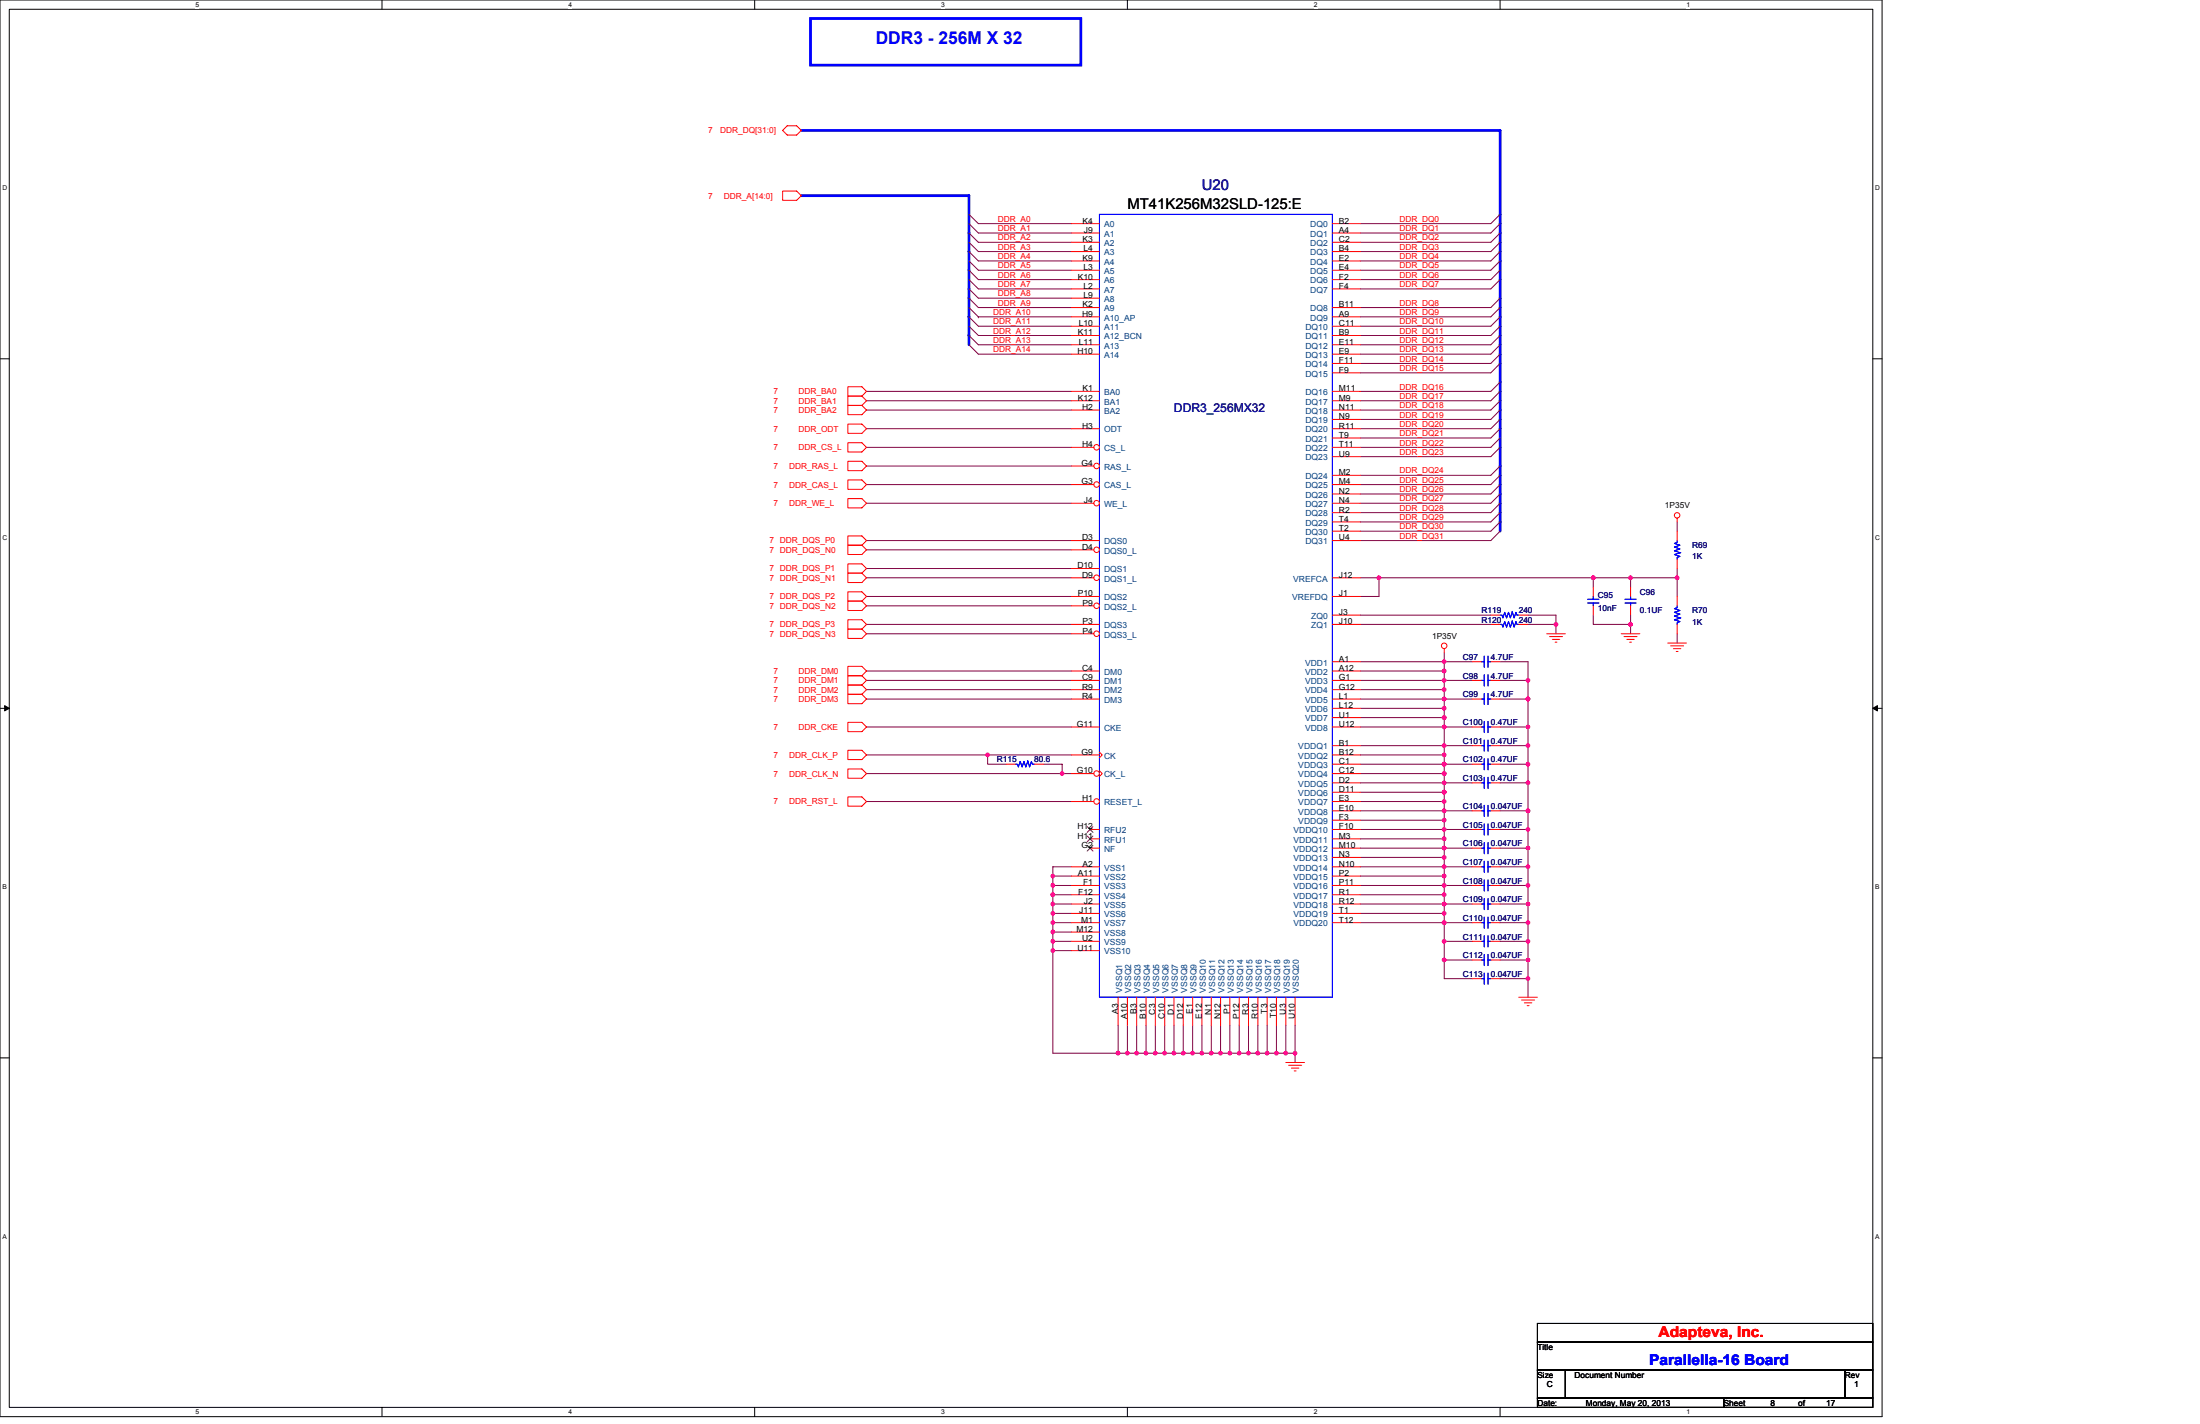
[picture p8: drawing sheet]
<svg xmlns="http://www.w3.org/2000/svg" width="432mm" height="279mm" viewBox="0 0 432 279" stroke-linecap="round" stroke-linejoin="round" font-family="sans-serif">
<path d="M0 0h369.4v278h-369.4zM1.8 1.8h365.8v274.3h-365.8z" fill="none" stroke="#000" stroke-width=".2"/>
<g fill="#fff">
<path d="M38.4 .2h.7v1.5h-.7z"/>
<path d="M38.4 276.3h.7v1.5h-.7z"/>
</g>
<path d="M75 0v1.8M75 276.1v1.9" fill="none" stroke="#000" stroke-width=".2"/>
<g fill="#fff">
<path d="M111.5 .2h.8v1.5h-.8z"/>
<path d="M111.5 276.3h.8v1.5h-.8z"/>
</g>
<path d="M148.1 0v1.8M148.1 276.1v1.9" fill="none" stroke="#000" stroke-width=".2"/>
<g fill="#fff">
<path d="M184.7 .2h.7v1.5h-.7z"/>
<path d="M184.7 276.3h.7v1.5h-.7z"/>
</g>
<path d="M221.3 0v1.8M221.3 276.1v1.9" fill="none" stroke="#000" stroke-width=".2"/>
<g fill="#fff">
<path d="M257.9 .2h.7v1.5h-.7z"/>
<path d="M257.9 276.3h.7v1.5h-.7z"/>
</g>
<path d="M294.4 0v1.8M294.4 276.1v1.9" fill="none" stroke="#000" stroke-width=".2"/>
<g fill="#fff">
<path d="M331 .2h.7v1.5h-.7z"/>
<path d="M331 276.3h.7v1.5h-.7z"/>
<path d="M.5 36.1h.9v1.5h-.9z"/>
<path d="M368 36.1h1v1.5h-1z"/>
<path d="M.5 104.7h.9v1.5h-.9z"/>
<path d="M368 104.7h1v1.5h-1z"/>
</g>
<path d="M0 70.4h1.8M367.6 70.4h1.8" fill="none" stroke="#000" stroke-width=".2"/>
<g fill="#fff">
<path d="M.5 173.3h.8v1.4h-.8z"/>
<path d="M368 173.3h.9v1.4h-.9z"/>
</g>
<path d="M0 139h1.8M367.6 139h1.8" fill="none" stroke="#000" stroke-width=".2"/>
<path d="M.9 138.5l.9 .5-.9 .5zM367.6 139l.9-.5v1z" fill="#000" stroke="#000" stroke-width=".2"/>
<g fill="#fff">
<path d="M.5 241.9h.8v1.4h-.8z"/>
<path d="M368 241.9h.9v1.4h-.9z"/>
</g>
<path d="M0 207.6h1.8M367.6 207.6h1.8M301.8 259.7h65.8v3.6h-65.8zM301.8 263.3h65.8v5.5h-65.8zM301.8 268.8h5.4v5.5h-5.4zM301.8 274.3h36.5v1.8h-36.5zM307.2 268.8h54.9v5.5h-54.9zM338.3 274.3h29.3v1.8h-29.3zM362.1 268.8h5.5v5.5h-5.5z" fill="none" stroke="#000" stroke-width=".2"/>
<g fill="none" stroke="#800040" stroke-width=".2">
<path d="M190.2 42.1l1.8 1.8h18.3M190.2 43.9l1.8 1.8h18.3M190.2 45.7l1.8 1.8h18.3M190.2 47.5l1.8 1.9h18.3M190.2 49.4l1.8 1.8h18.3M190.2 51.2l1.8 1.8h18.3M190.2 53l1.8 1.9h18.3M190.2 54.9l1.8 1.8h18.3M190.2 56.7l1.8 1.8h18.3M190.2 58.5l1.8 1.8h18.3M294.4 42.1l-1.8 1.8h-25.6M294.4 43.9l-1.8 1.8h-25.6"/>
<path d="M294.4 45.7l-1.8 1.8h-25.6M294.4 47.5l-1.8 1.9h-25.6M294.4 49.4l-1.8 1.8h-25.6M294.4 51.2l-1.8 1.8h-25.6M294.4 53l-1.8 1.9h-25.6M294.4 54.9l-1.8 1.8h-25.6M294.4 58.5l-1.8 1.8h-25.6M170.1 78.6h40.2M170.1 76.8h40.2M190.2 62.2l1.8 1.8h18.3M190.2 64l1.8 1.8h18.3M190.2 65.8l1.8 1.8h18.3"/>
<path d="M190.2 67.6l1.8 1.9h18.3M190.2 60.3l1.8 1.9M192 62.2h.1M192 62.2h18.3M294.4 60.3l-1.8 1.9h-25.6M294.4 62.2l-1.8 1.8h-25.6M294.4 64l-1.8 1.8h-25.6M294.4 65.8l-1.8 1.8h-25.6M294.4 67.6l-1.8 1.9h-25.6M294.4 69.5l-1.8 1.8h-25.6M294.4 71.3l-1.8 1.9h-25.6M294.4 75l-1.8 1.8h-25.6"/>
<path d="M294.4 76.8l-1.8 1.8h-25.6M294.4 78.6l-1.8 1.9h-25.6M170.1 80.5h40.2M170.1 84.1h40.2M170.1 87.8h40.2M170.1 95.1h40.2M170.1 98.7h40.2M170.1 91.4h40.2M294.4 80.5l-1.8 1.8h-25.6M294.4 82.3l-1.8 1.8h-25.6M294.4 84.1l-1.8 1.8h-25.6M294.4 85.9l-1.8 1.9h-25.6"/>
<path d="M294.4 87.8l-1.8 1.8h-25.6M294.4 91.4l-1.8 1.9h-25.6M294.4 93.3l-1.8 1.8h-25.6M294.4 95.1l-1.8 1.8h-25.6M294.4 96.9l-1.8 1.8h-25.6M294.4 98.7l-1.8 1.9h-25.6M170.1 106.1h40.2M170.1 117h40.2M170.1 118.9h40.2M170.1 107.9h40.2M170.1 111.5h40.2M170.1 113.4h40.2"/>
<path d="M267 113.4h3.7v3.6h-3.7M270.7 113.4h58.5M294.4 100.6l-1.8 1.8h-25.6M294.4 102.4l-1.8 1.8h-25.6M294.4 104.2l-1.8 1.9h-25.6M312.7 113.4v1.8M320 113.4v1.8M329.2 102.4v1.8M329.2 111.5v5.5M170.1 122.5h40.2M170.1 124.4h40.2M170.1 131.7h40.2"/>
<path d="M170.1 133.5h40.2M170.1 135.3h40.2M170.1 137.2h40.2M267 122.5h25.6M267 131.7h16.5M267 133.5h21.9M267 135.3h16.5M267 137.2h21.9M267 120.7h25.6M267 129.8h21.9M267 139h16.5M283.5 128v43.9"/>
<path d="M294.4 133.5h5.5M294.4 137.2h5.5M294.4 129.8h5.5v65.9M299.9 122.5h5.5M299.9 120.7h5.5v3.7M312.7 120.7v1.8h7.3M320 120.7v3.7M329.2 124.4v1.8M170.1 148.1h23.7v1.8h3.7M170.1 157.3h40.2M170.1 142.6h40.2M193.8 148.1h16.5"/>
<path d="M204.8 149.9h3.7v1.9h-38.4M208.5 151.8h1.8M267 148.1h16.5M267 151.8h16.5M267 157.3h16.5M267 142.6h21.9M267 159.1h21.9M267 153.6h21.9M267 149.9h21.9M267 146.3h21.9M267 155.4h16.5M267 140.8h16.5"/>
<path d="M294.4 142.6h5.5M294.4 159.1h5.5M294.4 153.6h5.5M294.4 149.9h5.5M294.4 146.3h5.5M206.7 179.2h3.6M206.7 177.4h3.6M206.7 175.6h3.6M206.7 173.7h3.6M206.7 171.9h3.6M210.3 170.1h-3.6v36.6h14.6M267 171.9h16.5v3.7"/>
<path d="M267 175.6h16.5v16.4h5.4M267 170.1h21.9M267 179.2h16.5M267 177.4h21.9M267 173.7h21.9M267 166.4h21.9M267 162.8h21.9M267 160.9h16.5M267 164.6h16.5M267 168.2h16.5M294.4 170.1h5.5M294.4 177.4h5.5"/>
<path d="M294.4 173.7h5.5M294.4 166.4h5.5M294.4 162.8h5.5M206.7 186.5h3.6M206.7 184.7h3.6M206.7 182.9h3.6M206.7 181h3.6M267 181h21.9M283.5 184.7h5.4M283.5 188.4h5.4M294.4 184.7h5.5M294.4 181h5.5"/>
<path d="M294.4 188.4h5.5M294.4 192h5.5M219.5 201.2v5.5M221.3 201.2v5.5h1.8M223.1 206.7h31.1M223.1 201.2v5.5M224.9 201.2v5.5M226.8 201.2v5.5M228.6 201.2v5.5M230.4 201.2v5.5M232.2 201.2v5.5M234.1 201.2v5.5"/>
<path d="M235.9 201.2v5.5M237.7 201.2v5.5M239.6 201.2v5.5M241.4 201.2v5.5M243.2 201.2v5.5M245 201.2v5.5M246.9 201.2v5.5M248.7 201.2v5.5M250.5 201.2v5.5M252.4 201.2v5.5M254.2 201.2v7.3"/>
</g>
<path d="M159.1 3.6h53v9.2h-53zM157.3 25.6h137.1v78.6M157.3 38.4h32.9v29.2" fill="none" stroke="#00f" stroke-width=".53"/>
<g fill="#f0f" stroke="#f0f" stroke-width=".2">
<circle cx="193.8" cy="148.1" r=".35"/>
<circle cx="208.5" cy="151.8" r=".35"/>
<circle cx="230.4" cy="206.6" r=".35"/>
<circle cx="228.6" cy="206.6" r=".36"/>
<circle cx="226.7" cy="206.6" r=".35"/>
<circle cx="224.9" cy="206.6" r=".35"/>
<circle cx="221.3" cy="206.6" r=".35"/>
<circle cx="223.1" cy="206.6" r=".36"/>
<circle cx="219.4" cy="206.6" r=".36"/>
<circle cx="254.2" cy="206.6" r=".35"/>
<circle cx="252.4" cy="206.6" r=".35"/>
<circle cx="250.5" cy="206.6" r=".36"/>
<circle cx="248.7" cy="206.6" r=".35"/>
<circle cx="246.9" cy="206.6" r=".36"/>
<circle cx="245" cy="206.6" r=".35"/>
<circle cx="237.7" cy="206.6" r=".36"/>
<circle cx="235.9" cy="206.6" r=".35"/>
<circle cx="234.1" cy="206.6" r=".35"/>
<circle cx="232.2" cy="206.6" r=".36"/>
<circle cx="243.2" cy="206.6" r=".35"/>
<circle cx="239.6" cy="206.6" r=".35"/>
<circle cx="206.6" cy="186.5" r=".36"/>
<circle cx="206.6" cy="182.9" r=".36"/>
<circle cx="206.6" cy="181" r=".35"/>
<circle cx="206.6" cy="179.2" r=".35"/>
<circle cx="206.6" cy="177.4" r=".36"/>
<circle cx="206.6" cy="175.5" r=".35"/>
<circle cx="206.6" cy="173.7" r=".36"/>
<circle cx="312.7" cy="113.4" r=".36"/>
<circle cx="270.6" cy="113.4" r=".36"/>
<circle cx="320" cy="122.5" r=".36"/>
<circle cx="305.4" cy="122.5" r=".36"/>
<circle cx="283.4" cy="170.1" r=".36"/>
<circle cx="283.4" cy="166.4" r=".36"/>
<circle cx="283.4" cy="162.7" r=".36"/>
<circle cx="299.9" cy="137.1" r=".36"/>
<circle cx="299.9" cy="166.4" r=".35"/>
<circle cx="299.9" cy="192" r=".36"/>
<circle cx="299.9" cy="162.7" r=".35"/>
<circle cx="299.9" cy="159.1" r=".36"/>
<circle cx="299.9" cy="153.6" r=".35"/>
<circle cx="299.9" cy="149.9" r=".36"/>
<circle cx="299.9" cy="146.3" r=".36"/>
<circle cx="299.9" cy="133.5" r=".35"/>
<circle cx="283.4" cy="131.7" r=".36"/>
<circle cx="283.4" cy="155.4" r=".36"/>
<circle cx="283.4" cy="153.6" r=".36"/>
<circle cx="283.4" cy="151.8" r=".36"/>
<circle cx="283.4" cy="149.9" r=".36"/>
<circle cx="283.4" cy="140.8" r=".36"/>
<circle cx="283.4" cy="139" r=".36"/>
<circle cx="283.4" cy="137.1" r=".36"/>
<circle cx="283.4" cy="133.5" r=".36"/>
<circle cx="283.4" cy="159.1" r=".36"/>
<circle cx="283.4" cy="129.8" r=".36"/>
<circle cx="283.4" cy="160.9" r=".36"/>
<circle cx="283.4" cy="164.6" r=".36"/>
<circle cx="283.4" cy="168.2" r=".36"/>
<circle cx="283.4" cy="171.9" r=".36"/>
<circle cx="283.4" cy="173.7" r=".36"/>
<circle cx="283.4" cy="175.5" r=".36"/>
<circle cx="283.4" cy="179.2" r=".36"/>
<circle cx="283.4" cy="148.1" r=".36"/>
<circle cx="283.4" cy="146.3" r=".36"/>
<circle cx="299.9" cy="142.6" r=".35"/>
<circle cx="283.4" cy="181" r=".36"/>
<circle cx="283.4" cy="177.4" r=".36"/>
<circle cx="299.9" cy="173.7" r=".36"/>
<circle cx="299.9" cy="177.4" r=".36"/>
<circle cx="299.9" cy="170.1" r=".35"/>
<circle cx="299.9" cy="181" r=".35"/>
<circle cx="283.4" cy="188.3" r=".36"/>
<circle cx="299.9" cy="184.7" r=".35"/>
<circle cx="299.9" cy="188.3" r=".35"/>
<circle cx="283.4" cy="135.3" r=".36"/>
<circle cx="241.4" cy="206.6" r=".36"/>
<circle cx="206.6" cy="184.7" r=".35"/>
<circle cx="283.4" cy="157.3" r=".36"/>
<circle cx="283.4" cy="142.6" r=".36"/>
<circle cx="206.6" cy="171.9" r=".35"/>
<circle cx="283.4" cy="184.7" r=".36"/>
<circle cx="329.2" cy="113.4" r=".36"/>
<circle cx="320" cy="113.4" r=".36"/>
</g>
<g fill="none" stroke="#f00" stroke-width=".2">
<path d="M153.6 37.5h2.8l.9 .9-.9 .9h-2.8zM154.5 24.7h1.9l.9 .9-.9 .9h-1.9l-.9-.9zM210.3 43.9h5.5M210.3 45.7h5.5M210.3 47.5h5.5M210.3 49.4h5.5M210.3 51.2h5.5M210.3 53h5.5M210.3 54.9h5.5M210.3 56.7h5.5M210.3 58.5h5.5M166.4 75.9h2.8l.9 .9-.9 .9h-2.8z"/>
<path d="M166.4 79.5h2.8l.9 1-.9 .9h-2.8zM169.2 77.7l.9 .9-.9 .9M169.2 77.7h-2.8v1.8h2.8M210.3 60.3h5.5M210.3 62.2h5.5M210.3 64h5.5M210.3 65.8h5.5M210.3 76.8h5.5M210.3 78.6h5.5M166.4 83.2h2.8l.9 .9-.9 .9h-2.8zM166.4 86.9h2.8l.9 .9-.9 .9h-2.8zM166.4 90.5h2.8l.9 .9-.9 1h-2.8z"/>
<path d="M166.4 94.2h2.8l.9 .9-.9 .9h-2.8zM166.4 97.8h2.8l.9 .9-.9 1h-2.8zM166.4 116.1h2.8l.9 .9-.9 .9h-2.8zM166.4 117.9h2.8l.9 1-.9 .9h-2.8zM166.4 105.2h2.8l.9 .9-.9 .9h-2.8zM166.4 107h2.8l.9 .9-.9 .9h-2.8zM166.4 110.6h2.8l.9 .9-.9 1h-2.8zM166.4 112.5h2.8l.9 .9-.9 .9h-2.8zM312.7 115.2v1.8M312.7 118.9v1.8M320 115.2v1.8M320 118.9v1.8"/>
<path d="M329.2 101.7v.7M329.2 104.2v1.9M329.2 109.7v1.8M329.2 117v1.9M166.4 121.6h2.8l.9 .9-.9 .9h-2.8zM166.4 123.4h2.8l.9 1-.9 .9h-2.8zM166.4 130.7h2.8l.9 1-.9 .9h-2.8zM166.4 136.2h2.8l.9 1-.9 .9h-2.8zM169.2 132.6l.9 .9-.9 .9M169.2 132.6h-2.8v1.8h2.8M169.2 134.4l.9 .9-.9 .9M169.2 134.4h-2.8v1.8h2.8"/>
<path d="M283.5 127.3v.7M288.9 129.8h1.9M288.9 133.5h1.9M288.9 137.2h1.9M292.6 129.8h1.8M292.6 122.5h1.8M292.6 133.5h1.8M292.6 137.2h1.8M292.6 120.7h1.8M298.1 122.5h1.8M298.1 120.7h1.8M303.6 124.4h3.6"/>
<path d="M304.1 124.9h2.6M304.7 125.5h1.4M305.2 126h.4M318.2 124.4h3.7M318.7 124.9h2.6M319.3 125.5h1.5M319.8 126h.4M327.3 126.2h3.7M327.9 126.7h2.6M328.4 127.3h1.5M329 127.8h.4M329.2 122.5v1.9"/>
<path d="M166.4 147.2h2.8l.9 .9-.9 .9h-2.8zM166.4 150.9h2.8l.9 .9-.9 .9h-2.8zM166.4 156.4h2.8l.9 .9-.9 .9h-2.8zM166.4 141.7h2.8l.9 .9-.9 1h-2.8zM197.5 149.9h1.8M203 149.9h1.8M288.9 153.6h1.9M288.9 149.9h1.9M288.9 159.1h1.9M288.9 146.3h1.9M288.9 142.6h1.9M292.6 153.6h1.8"/>
<path d="M292.6 149.9h1.8M292.6 159.1h1.8M292.6 146.3h1.8M292.6 142.6h1.8M210.3 170.1h5.5M288.9 166.4h1.9M288.9 177.4h1.9M288.9 162.8h1.9M288.9 173.7h1.9M288.9 170.1h1.9M292.6 166.4h1.8M292.6 177.4h1.8"/>
<path d="M292.6 162.8h1.8M292.6 173.7h1.8M292.6 170.1h1.8M288.9 192h1.9M288.9 184.7h1.9M288.9 188.4h1.9M288.9 181h1.9M292.6 192h1.8M292.6 184.7h1.8M292.6 188.4h1.8M292.6 181h1.8M298.1 195.7h3.7"/>
<path d="M298.6 196.2h2.6M299.2 196.8h1.5M299.7 197.3h.4M252.4 208.5h3.6M252.9 209h2.6M253.5 209.6h1.4M254 210.1h.4"/>
<circle cx="329.2" cy="101.1" r=".54"/>
<circle cx="283.5" cy="126.7" r=".54"/>
</g>
<g fill="none" stroke="#00f" stroke-width=".2">
<path d="M215.8 42.1h45.7v153.6h-45.7zM296.8 120l.4 1.2 .3-1.1 .2 .6h.4M311.6 118.3h2.2M311.6 117.6h2.2M312.7 117v.6M312.7 118.3v.6M318.9 118.3h2.2M318.9 117.6h2.2M320 117v.6M320 118.3v.6M329.2 118.9v.3l-.6 .2 1.1 .4-1.1 .3 1.1 .4-1.1 .4 1.1 .3M329.2 106.1v.3l-.6 .2 1.1 .4-1.1 .3 1.1 .4-1.1 .4 1.1 .3"/>
<path d="M329.9 108.4l-1.3 .4 1.1 .4-.5 .1v.4M290.8 129.8h.5M290.8 133.5h.5M290.8 137.2h.5M291.3 128.7v2.2M291.3 132.4v2.2M291.3 136.1v2.1M292.1 128.7v2.2M292.1 132.4v2.2M292.1 136.1v2.1M292.1 129.8h.5M292.1 133.5h.5"/>
<path d="M292.1 137.2h.5M296.8 122l-.4 1.1-.3-1.1-.4 1.1-.4-1.1-.3 1.1-.2-.6h-.4M296.8 121.8l.4 1.3 .3-1.1 .2 .5h.4M296.8 120.1l-.4 1.1-.3-1.1-.4 1.1-.4-1.1-.3 1.1-.2-.5h-.4M329.9 121.2l-1.3 .4 1.1 .4-.5 .2v.3M201.7 149.4l-.4 1.1-.3-1.1-.4 1.1-.4-1.1-.3 1.1-.2-.6h-.4M201.7 149.2l.4 1.3 .3-1.1 .2 .5h.4M290.8 153.6h.5M290.8 149.9h.5M290.8 159.1h.5M290.8 146.3h.5M290.8 142.6h.5"/>
<path d="M291.3 141.5v2.2M291.3 145.2v2.2M291.3 148.9v2.1M291.3 152.5v2.2M291.3 158v2.2M292.1 141.5v2.2M292.1 145.2v2.2M292.1 148.9v2.1M292.1 152.5v2.2M292.1 158v2.2M292.1 153.6h.5M292.1 149.9h.5"/>
<path d="M292.1 159.1h.5M292.1 146.3h.5M292.1 142.6h.5M290.8 166.4h.5M290.8 177.4h.5M290.8 162.8h.5M290.8 173.7h.5M290.8 170.1h.5M291.3 161.6v2.3M291.3 165.3v2.2M291.3 169v2.2M291.3 172.6v2.2"/>
<path d="M291.3 176.3v2.2M291.3 179.9v2.2M292.1 161.6v2.3M292.1 165.3v2.2M292.1 169v2.2M292.1 172.6v2.2M292.1 176.3v2.2M292.1 179.9v2.2M292.1 166.4h.5M292.1 177.4h.5M292.1 162.8h.5M292.1 173.7h.5"/>
<path d="M292.1 170.1h.5M290.8 192h.5M290.8 184.7h.5M290.8 188.4h.5M290.8 181h.5M291.3 183.6v2.2M291.3 187.3v2.2M291.3 190.9v2.2M292.1 192h.5M292.1 183.6v2.2M292.1 187.3v2.2M292.1 190.9v2.2"/>
<path d="M292.1 184.7h.5M292.1 188.4h.5M292.1 181h.5"/>
</g>
<circle cx="215.2" cy="87.8" r=".54" fill="#fff" stroke="#f00" stroke-width=".2"/>
<path d="M210.3 87.8h4.4" fill="none" stroke="#f00" stroke-width=".2"/>
<circle cx="215.2" cy="91.4" r=".54" fill="#fff" stroke="#f00" stroke-width=".2"/>
<path d="M210.3 91.4h4.4" fill="none" stroke="#f00" stroke-width=".2"/>
<circle cx="215.2" cy="95.1" r=".54" fill="#fff" stroke="#f00" stroke-width=".2"/>
<path d="M210.3 95.1h4.4" fill="none" stroke="#f00" stroke-width=".2"/>
<circle cx="215.2" cy="98.7" r=".54" fill="#fff" stroke="#f00" stroke-width=".2"/>
<path d="M210.3 98.7h4.4M210.3 142.6h5.5M210.3 148.1h5.5M215.8 147.6l.5 .5-.5 .6M215.8 151.2l.5 .6-.5 .5" fill="none" stroke="#f00" stroke-width=".2"/>
<circle cx="215.2" cy="151.8" r=".54" fill="#fff" stroke="#f00" stroke-width=".2"/>
<g fill="none" stroke="#f00" stroke-width=".2">
<path d="M261.5 43.9h5.5M261.5 45.7h5.5M261.5 47.5h5.5M261.5 49.4h5.5M261.5 51.2h5.5M261.5 53h5.5M261.5 54.9h5.5M261.5 56.7h5.5M210.3 67.6h5.5M210.3 80.5h5.5M210.3 84.1h5.5M261.5 113.4h5.5"/>
<path d="M261.5 129.8h5.5M261.5 131.7h5.5M261.5 133.5h5.5M261.5 135.3h5.5M261.5 137.2h5.5M261.5 120.7h5.5M210.3 151.8h4.4M261.5 151.8h5.5M261.5 146.3h5.5M261.5 148.1h5.5M261.5 149.9h5.5M210.3 171.9h5.5"/>
<path d="M210.3 173.7h5.5M210.3 175.6h5.5M210.3 177.4h5.5M219.5 195.7v5.5M221.3 195.7v5.5M223.1 195.7v5.5M224.9 195.7v5.5M226.8 195.7v5.5"/>
</g>
<circle cx="215.2" cy="157.3" r=".54" fill="#fff" stroke="#f00" stroke-width=".2"/>
<g fill="none" stroke="#f00" stroke-width=".2">
<path d="M210.3 69.5h5.5M210.3 106.1h5.5M261.5 117h5.5M261.5 139h5.5M210.3 157.3h4.4M261.5 140.8h5.5M261.5 142.6h5.5M210.3 179.2h5.5M214 166.4h1.8M214 164.6h1.8M214 162.8h1.8M210.3 181h5.5"/>
<path d="M210.3 182.9h5.5M210.3 184.7h5.5M210.3 186.5h5.5"/>
</g>
<path d="M213.4 165.9l1.1 1.1M213.4 164l1.1 1.2M213.4 162.2l1.1 1.1M214.5 165.9l-1.1 1.1M214.5 164l-1.1 1.2M214.5 162.2l-1.1 1.1" fill="none" stroke="#804000" stroke-width=".2"/>
<circle cx="215.2" cy="107.9" r=".54" fill="#fff" stroke="#f00" stroke-width=".2"/>
<g fill="none" stroke="#f00" stroke-width=".2">
<path d="M261.5 60.3h5.5M261.5 62.2h5.5M261.5 64h5.5M261.5 65.8h5.5M261.5 67.6h5.5M261.5 69.5h5.5M261.5 71.3h5.5M261.5 73.2h5.5M261.5 76.8h5.5M261.5 78.6h5.5M261.5 80.5h5.5M261.5 82.3h5.5"/>
<path d="M261.5 84.1h5.5M261.5 85.9h5.5M261.5 87.8h5.5M261.5 89.6h5.5M261.5 93.3h5.5M261.5 95.1h5.5M261.5 96.9h5.5M261.5 98.7h5.5M210.3 107.9h4.4M210.3 111.5h5.5M261.5 100.6h5.5M261.5 102.4h5.5"/>
<path d="M261.5 104.2h5.5M261.5 106.1h5.5"/>
</g>
<circle cx="215.2" cy="113.4" r=".54" fill="#fff" stroke="#f00" stroke-width=".2"/>
<path d="M210.3 113.4h4.4M210.3 117h5.5" fill="none" stroke="#f00" stroke-width=".2"/>
<circle cx="215.2" cy="118.9" r=".54" fill="#fff" stroke="#f00" stroke-width=".2"/>
<path d="M210.3 118.9h4.4M210.3 122.5h5.5" fill="none" stroke="#f00" stroke-width=".2"/>
<circle cx="215.2" cy="124.3" r=".54" fill="#fff" stroke="#f00" stroke-width=".2"/>
<g fill="none" stroke="#f00" stroke-width=".2">
<path d="M210.3 124.4h4.4M210.3 131.7h5.5M210.3 133.5h5.5M210.3 135.3h5.5M210.3 137.2h5.5M261.5 122.5h5.5M261.5 153.6h5.5M261.5 155.4h5.5M261.5 157.3h5.5M261.5 159.1h5.5M261.5 160.9h5.5M261.5 162.8h5.5"/>
<path d="M261.5 164.6h5.5M261.5 166.4h5.5M261.5 168.2h5.5M261.5 170.1h5.5M261.5 171.9h5.5M261.5 173.7h5.5M261.5 175.6h5.5M261.5 177.4h5.5M261.5 179.2h5.5M228.6 195.7v5.5M230.4 195.7v5.5M232.2 195.7v5.5"/>
<path d="M234.1 195.7v5.5M235.9 195.7v5.5M237.7 195.7v5.5M239.6 195.7v5.5M241.4 195.7v5.5M243.2 195.7v5.5M245 195.7v5.5M246.9 195.7v5.5M248.7 195.7v5.5M250.5 195.7v5.5M252.4 195.7v5.5M254.2 195.7v5.5"/>
<path d="M261.5 181h5.5"/>
</g>
<g fill="#f0f" stroke="#f0f" stroke-width=".2">
<circle cx="193.8" cy="148.1" r=".35"/>
<circle cx="208.5" cy="151.8" r=".35"/>
<circle cx="230.4" cy="206.6" r=".35"/>
<circle cx="228.6" cy="206.6" r=".36"/>
<circle cx="226.7" cy="206.6" r=".35"/>
<circle cx="224.9" cy="206.6" r=".35"/>
<circle cx="221.3" cy="206.6" r=".35"/>
<circle cx="223.1" cy="206.6" r=".36"/>
<circle cx="219.4" cy="206.6" r=".36"/>
<circle cx="254.2" cy="206.6" r=".35"/>
<circle cx="252.4" cy="206.6" r=".35"/>
<circle cx="250.5" cy="206.6" r=".36"/>
<circle cx="248.7" cy="206.6" r=".35"/>
<circle cx="246.9" cy="206.6" r=".36"/>
<circle cx="245" cy="206.6" r=".35"/>
<circle cx="237.7" cy="206.6" r=".36"/>
<circle cx="235.9" cy="206.6" r=".35"/>
<circle cx="234.1" cy="206.6" r=".35"/>
<circle cx="232.2" cy="206.6" r=".36"/>
<circle cx="243.2" cy="206.6" r=".35"/>
<circle cx="239.6" cy="206.6" r=".35"/>
<circle cx="206.6" cy="186.5" r=".36"/>
<circle cx="206.6" cy="182.9" r=".36"/>
<circle cx="206.6" cy="181" r=".35"/>
<circle cx="206.6" cy="179.2" r=".35"/>
<circle cx="206.6" cy="177.4" r=".36"/>
<circle cx="206.6" cy="175.5" r=".35"/>
<circle cx="206.6" cy="173.7" r=".36"/>
<circle cx="312.7" cy="113.4" r=".36"/>
<circle cx="270.6" cy="113.4" r=".36"/>
<circle cx="320" cy="122.5" r=".36"/>
<circle cx="305.4" cy="122.5" r=".36"/>
<circle cx="283.4" cy="170.1" r=".36"/>
<circle cx="283.4" cy="166.4" r=".36"/>
<circle cx="283.4" cy="162.7" r=".36"/>
<circle cx="299.9" cy="137.1" r=".36"/>
<circle cx="299.9" cy="166.4" r=".35"/>
<circle cx="299.9" cy="192" r=".36"/>
<circle cx="299.9" cy="162.7" r=".35"/>
<circle cx="299.9" cy="159.1" r=".36"/>
<circle cx="299.9" cy="153.6" r=".35"/>
<circle cx="299.9" cy="149.9" r=".36"/>
<circle cx="299.9" cy="146.3" r=".36"/>
<circle cx="299.9" cy="133.5" r=".35"/>
<circle cx="283.4" cy="131.7" r=".36"/>
<circle cx="283.4" cy="155.4" r=".36"/>
<circle cx="283.4" cy="153.6" r=".36"/>
<circle cx="283.4" cy="151.8" r=".36"/>
<circle cx="283.4" cy="149.9" r=".36"/>
<circle cx="283.4" cy="140.8" r=".36"/>
<circle cx="283.4" cy="139" r=".36"/>
<circle cx="283.4" cy="137.1" r=".36"/>
<circle cx="283.4" cy="133.5" r=".36"/>
<circle cx="283.4" cy="159.1" r=".36"/>
<circle cx="283.4" cy="129.8" r=".36"/>
<circle cx="283.4" cy="160.9" r=".36"/>
<circle cx="283.4" cy="164.6" r=".36"/>
<circle cx="283.4" cy="168.2" r=".36"/>
<circle cx="283.4" cy="171.9" r=".36"/>
<circle cx="283.4" cy="173.7" r=".36"/>
<circle cx="283.4" cy="175.5" r=".36"/>
<circle cx="283.4" cy="179.2" r=".36"/>
<circle cx="283.4" cy="148.1" r=".36"/>
<circle cx="283.4" cy="146.3" r=".36"/>
<circle cx="299.9" cy="142.6" r=".35"/>
<circle cx="283.4" cy="181" r=".36"/>
<circle cx="283.4" cy="177.4" r=".36"/>
<circle cx="299.9" cy="173.7" r=".36"/>
<circle cx="299.9" cy="177.4" r=".36"/>
<circle cx="299.9" cy="170.1" r=".35"/>
<circle cx="299.9" cy="181" r=".35"/>
<circle cx="283.4" cy="188.3" r=".36"/>
<circle cx="299.9" cy="184.7" r=".35"/>
<circle cx="299.9" cy="188.3" r=".35"/>
<circle cx="283.4" cy="135.3" r=".36"/>
<circle cx="241.4" cy="206.6" r=".36"/>
<circle cx="206.6" cy="184.7" r=".35"/>
<circle cx="283.4" cy="157.3" r=".36"/>
<circle cx="283.4" cy="142.6" r=".36"/>
<circle cx="206.6" cy="171.9" r=".35"/>
<circle cx="283.4" cy="184.7" r=".36"/>
<circle cx="329.2" cy="113.4" r=".36"/>
<circle cx="320" cy="113.4" r=".36"/>
</g>
<text font-size="3.5" fill="#00f" x="171.9" y="8.7">DDR3 - 256M X 32</text>
<text font-size="2.9" x="221.3" y="41">MT41K256M32SLD-125:E</text>
<text font-size="2.9" fill="#000080" x="235.9" y="37.4">U20</text>
<text font-size="2.9" fill="#f00" x="325.5" y="262.4">Adapteva, Inc.</text>
<text font-size="2.9" fill="#00f" x="323.7" y="267.9">Parallella-16 Board</text>
<text font-size="2.4" fill="#000080" x="230.4" y="80.8">DDR3_256MX32</text>
<g font-size="1.7">
<text x="212.5" y="43.9">K4</text>
<text x="212.5" y="47.5">K3</text>
<text x="212.7" y="45.7">J9</text>
<text x="262.8" y="43.9">B2</text>
<text x="262.8" y="45.7">A4</text>
<text x="262.8" y="47.5">C2</text>
<text x="212.5" y="51.2">K9</text>
<text x="212.7" y="49.3">L4</text>
<text x="212.7" y="53">L3</text>
<text x="262.8" y="49.3">B4</text>
<text x="262.8" y="51.2">E2</text>
<text x="262.8" y="53">E4</text>
<text x="211.5" y="54.8">K10</text>
<text x="212.7" y="56.7">L2</text>
<text x="212.7" y="58.5">L9</text>
<text x="262.8" y="54.8">F2</text>
<text x="262.8" y="56.7">F4</text>
<text x="211.5" y="65.8">K11</text>
<text x="211.7" y="64">L10</text>
<text x="212.4" y="62.1">H9</text>
<text x="212.5" y="60.3">K2</text>
<text x="262.8" y="64">C11</text>
<text x="262.8" y="65.8">B9</text>
<text x="262.8" y="60.3">B11</text>
<text x="262.8" y="62.1">A9</text>
<text x="211.5" y="69.5">H10</text>
<text x="211.7" y="67.6">L11</text>
<text x="262.8" y="67.6">E11</text>
<text x="262.8" y="69.5">E9</text>
<text x="262.8" y="71.3">F11</text>
<text x="212.5" y="76.8">K1</text>
<text x="262.8" y="73.1">F9</text>
<text x="262.8" y="76.8">M11</text>
<text x="211.5" y="78.6">K12</text>
<text x="212.4" y="80.4">H2</text>
<text x="262.8" y="78.6">M9</text>
<text x="262.8" y="80.4">N11</text>
<text x="262.8" y="82.3">N9</text>
<text x="212.4" y="87.8">H4</text>
<text x="212.4" y="84.1">H3</text>
<text x="262.8" y="84.1">R11</text>
<text x="262.8" y="85.9">T9</text>
<text x="262.8" y="87.8">T11</text>
<text x="262.8" y="89.6">U9</text>
<text x="212.3" y="91.4">G4</text>
<text x="212.3" y="95.1">G3</text>
<text x="262.8" y="93.2">M2</text>
<text x="262.8" y="95.1">M4</text>
<text x="212.7" y="98.7">J4</text>
<text x="262.8" y="96.9">N2</text>
<text x="262.8" y="98.7">N4</text>
<text x="262.8" y="100.6">R2</text>
<text x="212.4" y="106">D3</text>
<text x="212.4" y="107.9">D4</text>
<text x="262.8" y="102.4">T4</text>
<text x="262.8" y="104.2">T2</text>
<text x="262.8" y="106">U4</text>
<text x="211.5" y="111.5">D10</text>
<text x="212.4" y="113.3">D9</text>
<text x="262.8" y="113.3">J12</text>
<text x="211.5" y="117">P10</text>
<text x="212.5" y="118.9">P9</text>
<text x="262.8" y="117">J1</text>
<text x="212.5" y="122.5">P3</text>
<text x="212.5" y="124.3">P4</text>
<text x="262.8" y="120.7">J3</text>
<text x="262.8" y="122.5">J10</text>
<text x="212.4" y="131.6">C4</text>
<text x="262.8" y="129.8">A1</text>
<text x="262.8" y="131.6">A12</text>
<text x="212.4" y="133.5">C9</text>
<text x="212.4" y="135.3">R9</text>
<text x="212.4" y="137.1">R4</text>
<text x="262.8" y="133.5">G1</text>
<text x="262.8" y="135.3">G12</text>
<text x="262.8" y="137.1">L1</text>
<text x="211.3" y="142.6">G11</text>
<text x="262.8" y="139">L12</text>
<text x="262.8" y="140.8">U1</text>
<text x="262.8" y="142.6">U12</text>
<text x="212.3" y="148.1">G9</text>
<text x="262.8" y="146.3">B1</text>
<text x="262.8" y="148.1">B12</text>
<text x="262.8" y="149.9">C1</text>
<text x="211.3" y="151.8">G10</text>
<text x="262.8" y="151.8">C12</text>
<text x="262.8" y="153.6">D2</text>
<text x="262.8" y="155.4">D11</text>
<text x="212.4" y="157.2">H1</text>
<text x="262.8" y="157.2">E3</text>
<text x="262.8" y="159.1">E10</text>
<text x="262.8" y="160.9">F3</text>
<text x="211.5" y="164.6">H11</text>
<text x="211.5" y="162.7">H12</text>
<text x="212.3" y="166.4">G2</text>
<text x="262.8" y="162.7">F10</text>
<text x="262.8" y="164.6">M3</text>
<text x="262.8" y="166.4">M10</text>
<text x="211.5" y="171.9">A11</text>
<text x="212.5" y="170.1">A2</text>
<text x="212.6" y="173.7">F1</text>
<text x="262.8" y="168.2">N3</text>
<text x="262.8" y="170.1">N10</text>
<text x="262.8" y="171.9">P2</text>
<text x="262.8" y="173.7">P11</text>
<text x="211.6" y="175.5">F12</text>
<text x="211.8" y="179.2">J11</text>
<text x="212.7" y="177.4">J2</text>
<text x="262.8" y="175.5">R1</text>
<text x="262.8" y="177.4">R12</text>
<text x="262.8" y="179.2">T1</text>
<text x="211.3" y="182.9">M12</text>
<text x="212.2" y="181">M1</text>
<text x="212.4" y="184.7">U2</text>
<text x="262.8" y="181">T12</text>
<text x="211.5" y="186.5">U11</text>
<text x="219.4" y="199" transform="rotate(-90 219.4 199)">A3</text>
<text x="221.3" y="199.9" transform="rotate(-90 221.3 199.9)">A10</text>
<text x="223.1" y="199" transform="rotate(-90 223.1 199)">B3</text>
<text x="224.9" y="199.9" transform="rotate(-90 224.9 199.9)">B10</text>
<text x="226.7" y="199.1" transform="rotate(-90 226.7 199.1)">C3</text>
<text x="228.6" y="200" transform="rotate(-90 228.6 200)">C10</text>
<text x="230.4" y="199.1" transform="rotate(-90 230.4 199.1)">D1</text>
<text x="232.2" y="200" transform="rotate(-90 232.2 200)">D12</text>
<text x="234.1" y="199" transform="rotate(-90 234.1 199)">E1</text>
<text x="235.9" y="199.9" transform="rotate(-90 235.9 199.9)">E12</text>
<text x="237.7" y="199.1" transform="rotate(-90 237.7 199.1)">N1</text>
<text x="239.5" y="200" transform="rotate(-90 239.5 200)">N12</text>
<text x="241.4" y="199" transform="rotate(-90 241.4 199)">P1</text>
<text x="243.2" y="199.9" transform="rotate(-90 243.2 199.9)">P12</text>
<text x="245" y="199.1" transform="rotate(-90 245 199.1)">R3</text>
<text x="246.9" y="200" transform="rotate(-90 246.9 200)">R10</text>
<text x="248.7" y="198.9" transform="rotate(-90 248.7 198.9)">T3</text>
<text x="250.5" y="199.8" transform="rotate(-90 250.5 199.8)">T10</text>
<text x="252.3" y="199.1" transform="rotate(-90 252.3 199.1)">U3</text>
<text x="254.2" y="200" transform="rotate(-90 254.2 200)">U10</text>
</g>
<g font-size="1.7" fill="#004080">
<text x="216.7" y="44.6">A0</text>
<text x="216.7" y="46.5">A1</text>
<text x="257.2" y="44.6">DQ0</text>
<text x="257.2" y="46.5">DQ1</text>
<text x="216.7" y="48.3">A2</text>
<text x="216.7" y="50.1">A3</text>
<text x="216.7" y="51.9">A4</text>
<text x="216.7" y="53.8">A5</text>
<text x="257.2" y="48.3">DQ2</text>
<text x="257.2" y="50.1">DQ3</text>
<text x="257.2" y="51.9">DQ4</text>
<text x="257.2" y="53.8">DQ5</text>
<text x="216.7" y="55.6">A6</text>
<text x="216.7" y="57.4">A7</text>
<text x="216.7" y="59.2">A8</text>
<text x="257.2" y="55.6">DQ6</text>
<text x="257.2" y="57.4">DQ7</text>
<text x="216.7" y="61.1">A9</text>
<text x="216.7" y="62.9">A10_AP</text>
<text x="216.7" y="64.7">A11</text>
<text x="256.2" y="64.7">DQ10</text>
<text x="257.2" y="61.1">DQ8</text>
<text x="257.2" y="62.9">DQ9</text>
<text x="216.7" y="66.6">A12_BCN</text>
<text x="216.7" y="68.4">A13</text>
<text x="216.7" y="70.2">A14</text>
<text x="256.2" y="66.6">DQ11</text>
<text x="256.2" y="68.4">DQ12</text>
<text x="256.2" y="70.2">DQ13</text>
<text x="216.7" y="77.5">BA0</text>
<text x="256.2" y="72.1">DQ14</text>
<text x="256.2" y="73.9">DQ15</text>
<text x="256.2" y="77.5">DQ16</text>
<text x="216.7" y="79.4">BA1</text>
<text x="216.7" y="81.2">BA2</text>
<text x="256.2" y="79.4">DQ17</text>
<text x="256.2" y="81.2">DQ18</text>
<text x="256.2" y="83">DQ19</text>
<text x="216.7" y="88.5">CS_L</text>
<text x="216.7" y="84.9">ODT</text>
<text x="256.2" y="84.9">DQ20</text>
<text x="256.2" y="86.7">DQ21</text>
<text x="256.2" y="88.5">DQ22</text>
<text x="216.7" y="92.2">RAS_L</text>
<text x="216.7" y="95.8">CAS_L</text>
<text x="256.2" y="90.3">DQ23</text>
<text x="256.2" y="94">DQ24</text>
<text x="256.2" y="95.8">DQ25</text>
<text x="216.7" y="99.5">WE_L</text>
<text x="256.2" y="97.7">DQ26</text>
<text x="256.2" y="99.5">DQ27</text>
<text x="256.2" y="101.3">DQ28</text>
<text x="216.7" y="106.8">DQS0</text>
<text x="256.2" y="103.1">DQ29</text>
<text x="256.2" y="105">DQ30</text>
<text x="256.2" y="106.8">DQ31</text>
<text x="216.7" y="108.6">DQS0_L</text>
<text x="216.7" y="112.3">DQS1</text>
<text x="216.7" y="114.1">DQS1_L</text>
<text x="216.7" y="117.8">DQS2</text>
<text x="216.7" y="119.6">DQS2_L</text>
<text x="253.6" y="117.8">VREFDQ</text>
<text x="253.8" y="114.1">VREFCA</text>
<text x="216.7" y="123.3">DQS3</text>
<text x="216.7" y="125.1">DQS3_L</text>
<text x="257.3" y="121.4">ZQ0</text>
<text x="257.3" y="123.3">ZQ1</text>
<text x="256.1" y="130.6">VDD1</text>
<text x="216.7" y="132.4">DM0</text>
<text x="216.7" y="134.2">DM1</text>
<text x="216.7" y="136.1">DM2</text>
<text x="216.7" y="137.9">DM3</text>
<text x="256.1" y="132.4">VDD2</text>
<text x="256.1" y="134.2">VDD3</text>
<text x="256.1" y="136.1">VDD4</text>
<text x="256.1" y="137.9">VDD5</text>
<text x="216.7" y="143.4">CKE</text>
<text x="256.1" y="139.7">VDD6</text>
<text x="256.1" y="141.5">VDD7</text>
<text x="256.1" y="143.4">VDD8</text>
<text x="216.7" y="148.9">CK</text>
<text x="254.8" y="147">VDDQ1</text>
<text x="254.8" y="148.9">VDDQ2</text>
<text x="216.7" y="152.5">CK_L</text>
<text x="254.8" y="150.7">VDDQ3</text>
<text x="254.8" y="152.5">VDDQ4</text>
<text x="254.8" y="154.3">VDDQ5</text>
<text x="216.7" y="158">RESET_L</text>
<text x="254.8" y="156.2">VDDQ6</text>
<text x="254.8" y="158">VDDQ7</text>
<text x="254.8" y="159.8">VDDQ8</text>
<text x="254.8" y="161.7">VDDQ9</text>
<text x="216.7" y="167.2">NF</text>
<text x="216.7" y="165.3">RFU1</text>
<text x="216.7" y="163.5">RFU2</text>
<text x="253.9" y="163.5">VDDQ10</text>
<text x="253.9" y="165.3">VDDQ11</text>
<text x="253.9" y="167.2">VDDQ12</text>
<text x="216.7" y="170.8">VSS1</text>
<text x="216.7" y="172.6">VSS2</text>
<text x="253.9" y="169">VDDQ13</text>
<text x="253.9" y="170.8">VDDQ14</text>
<text x="253.9" y="172.6">VDDQ15</text>
<text x="216.7" y="174.5">VSS3</text>
<text x="216.7" y="176.3">VSS4</text>
<text x="216.7" y="178.1">VSS5</text>
<text x="216.7" y="180">VSS6</text>
<text x="253.9" y="174.5">VDDQ16</text>
<text x="253.9" y="176.3">VDDQ17</text>
<text x="253.9" y="178.1">VDDQ18</text>
<text x="253.9" y="180">VDDQ19</text>
<text x="216.7" y="181.8">VSS7</text>
<text x="216.7" y="183.6">VSS8</text>
<text x="216.7" y="185.4">VSS9</text>
<text x="253.9" y="181.8">VDDQ20</text>
<text x="216.7" y="187.3">VSS10</text>
<text x="220.2" y="194.8" transform="rotate(-90 220.2 194.8)">VSSQ1</text>
<text x="222" y="194.8" transform="rotate(-90 222 194.8)">VSSQ2</text>
<text x="223.9" y="194.8" transform="rotate(-90 223.9 194.8)">VSSQ3</text>
<text x="225.7" y="194.8" transform="rotate(-90 225.7 194.8)">VSSQ4</text>
<text x="227.5" y="194.8" transform="rotate(-90 227.5 194.8)">VSSQ5</text>
<text x="229.4" y="194.8" transform="rotate(-90 229.4 194.8)">VSSQ6</text>
<text x="231.2" y="194.8" transform="rotate(-90 231.2 194.8)">VSSQ7</text>
<text x="233" y="194.8" transform="rotate(-90 233 194.8)">VSSQ8</text>
<text x="234.8" y="194.8" transform="rotate(-90 234.8 194.8)">VSSQ9</text>
<text x="236.7" y="194.8" transform="rotate(-90 236.7 194.8)">VSSQ10</text>
<text x="238.5" y="194.8" transform="rotate(-90 238.5 194.8)">VSSQ11</text>
<text x="240.3" y="194.8" transform="rotate(-90 240.3 194.8)">VSSQ12</text>
<text x="242.1" y="194.8" transform="rotate(-90 242.1 194.8)">VSSQ13</text>
<text x="244" y="194.8" transform="rotate(-90 244 194.8)">VSSQ14</text>
<text x="245.8" y="194.8" transform="rotate(-90 245.8 194.8)">VSSQ15</text>
<text x="247.6" y="194.8" transform="rotate(-90 247.6 194.8)">VSSQ16</text>
<text x="249.5" y="194.8" transform="rotate(-90 249.5 194.8)">VSSQ17</text>
<text x="251.3" y="194.8" transform="rotate(-90 251.3 194.8)">VSSQ18</text>
<text x="253.1" y="194.8" transform="rotate(-90 253.1 194.8)">VSSQ19</text>
<text x="255" y="194.8" transform="rotate(-90 255 194.8)">VSSQ20</text>
</g>
<g font-size="1.6" fill="#f00">
<text x="139" y="26.2">7</text>
<text x="141.4" y="26.2">DDR_DQ[31:0]</text>
<text x="139" y="39">7</text>
<text x="142.1" y="39">DDR_A[14:0]</text>
<text x="195.9" y="43.5">DDR_A0</text>
<text x="195.9" y="45.4">DDR_A1</text>
<text x="195.9" y="47.2">DDR_A2</text>
<text x="274.7" y="43.5">DDR_DQ0</text>
<text x="274.7" y="45.4">DDR_DQ1</text>
<text x="274.7" y="47.2">DDR_DQ2</text>
<text x="195.9" y="49">DDR_A3</text>
<text x="195.9" y="50.8">DDR_A4</text>
<text x="195.9" y="52.7">DDR_A5</text>
<text x="274.7" y="49">DDR_DQ3</text>
<text x="274.7" y="50.8">DDR_DQ4</text>
<text x="274.7" y="52.7">DDR_DQ5</text>
<text x="195.9" y="54.5">DDR_A6</text>
<text x="195.9" y="56.3">DDR_A7</text>
<text x="195.9" y="58.1">DDR_A8</text>
<text x="195.9" y="60">DDR_A9</text>
<text x="274.7" y="54.5">DDR_DQ6</text>
<text x="274.7" y="56.3">DDR_DQ7</text>
<text x="274.7" y="60">DDR_DQ8</text>
<text x="194.9" y="61.8">DDR_A10</text>
<text x="194.9" y="63.6">DDR_A11</text>
<text x="194.9" y="65.5">DDR_A12</text>
<text x="274.7" y="61.8">DDR_DQ9</text>
<text x="274.7" y="63.6">DDR_DQ10</text>
<text x="274.7" y="65.5">DDR_DQ11</text>
<text x="194.9" y="67.3">DDR_A13</text>
<text x="194.9" y="69.1">DDR_A14</text>
<text x="274.7" y="67.3">DDR_DQ12</text>
<text x="274.7" y="69.1">DDR_DQ13</text>
<text x="274.7" y="71">DDR_DQ14</text>
<text x="151.8" y="77.4">7</text>
<text x="156.7" y="77.4">DDR_BA0</text>
<text x="274.7" y="72.8">DDR_DQ15</text>
<text x="274.7" y="76.4">DDR_DQ16</text>
<text x="151.8" y="79.2">7</text>
<text x="151.8" y="81">7</text>
<text x="156.7" y="79.2">DDR_BA1</text>
<text x="156.7" y="81">DDR_BA2</text>
<text x="274.7" y="78.3">DDR_DQ17</text>
<text x="274.7" y="80.1">DDR_DQ18</text>
<text x="274.7" y="81.9">DDR_DQ19</text>
<text x="274.7" y="83.8">DDR_DQ20</text>
<text x="151.8" y="84.7">7</text>
<text x="151.8" y="88.3">7</text>
<text x="156.7" y="84.7">DDR_ODT</text>
<text x="156.7" y="88.3">DDR_CS_L</text>
<text x="274.7" y="85.6">DDR_DQ21</text>
<text x="274.7" y="87.4">DDR_DQ22</text>
<text x="274.7" y="89.2">DDR_DQ23</text>
<text x="151.8" y="92">7</text>
<text x="151.8" y="95.7">7</text>
<text x="154.9" y="92">DDR_RAS_L</text>
<text x="154.9" y="95.7">DDR_CAS_L</text>
<text x="274.7" y="92.9">DDR_DQ24</text>
<text x="274.7" y="94.7">DDR_DQ25</text>
<text x="151.8" y="99.3">7</text>
<text x="154.9" y="99.3">DDR_WE_L</text>
<text x="274.7" y="96.6">DDR_DQ26</text>
<text x="274.7" y="98.4">DDR_DQ27</text>
<text x="274.7" y="100.2">DDR_DQ28</text>
<text x="151" y="106.6">7 DDR_DQS_P0</text>
<text x="274.7" y="102">DDR_DQ29</text>
<text x="274.7" y="103.9">DDR_DQ30</text>
<text x="274.7" y="105.7">DDR_DQ31</text>
<text x="151" y="108.5">7 DDR_DQS_N0</text>
<text x="151" y="112.1">7 DDR_DQS_P1</text>
<text x="151" y="113.9">7 DDR_DQS_N1</text>
<text x="151" y="117.6">7 DDR_DQS_P2</text>
<text x="151" y="119.4">7 DDR_DQS_N2</text>
<text x="151" y="123.1">7 DDR_DQS_P3</text>
<text x="151" y="124.9">7 DDR_DQS_N3</text>
<text x="151.8" y="132.2">7</text>
<text x="151.8" y="134.1">7</text>
<text x="151.8" y="135.9">7</text>
<text x="151.8" y="137.7">7</text>
<text x="156.7" y="132.2">DDR_DM0</text>
<text x="156.7" y="134.1">DDR_DM1</text>
<text x="156.7" y="135.9">DDR_DM2</text>
<text x="156.7" y="137.7">DDR_DM3</text>
<text x="151.8" y="143.2">7</text>
<text x="156.7" y="143.2">DDR_CKE</text>
<text x="151.8" y="148.7">7</text>
<text x="154.9" y="148.7">DDR_CLK_P</text>
<text x="151.8" y="152.4">7</text>
<text x="154.9" y="152.4">DDR_CLK_N</text>
<text x="151.8" y="157.8">7</text>
<text x="154.9" y="157.8">DDR_RST_L</text>
</g>
<g font-size="1.6">
<text x="326.8" y="99.7">1P35V</text>
<text x="281.1" y="125.3">1P35V</text>
<text x="301.8" y="264.8">Title</text>
<text x="301.8" y="270.3">Size</text>
<text x="301.8" y="275.8">Date:</text>
<text x="303.6" y="272.1">C</text>
<text x="309.1" y="270.3">Document Number</text>
<text x="311.3" y="275.8">Monday, May 20, 2013</text>
<text x="338.3" y="275.8">Sheet</text>
<text x="347.5" y="275.8">8</text>
<text x="353" y="275.8">of</text>
<text x="358.4" y="275.8">17</text>
<text x="362.1" y="270.3">Rev</text>
<text x="363.9" y="272.1">1</text>
</g>
<g font-size="1.6" fill="#000080">
<text x="332.1" y="107.5">R69</text>
<text x="332.1" y="109.7">1K</text>
<text x="313.6" y="117.2">C95</text>
<text x="313.6" y="120">10nF</text>
<text x="321.9" y="116.7">C96</text>
<text x="290.8" y="122.2">R120</text>
<text x="290.8" y="120.4">R119</text>
<text x="298.1" y="122.2">240</text>
<text x="298.1" y="120.4">240</text>
<text x="321.9" y="120.4">0.1UF</text>
<text x="332.1" y="120.4">R70</text>
<text x="332.1" y="122.5">1K</text>
<text x="287.1" y="129.5">C97</text>
<text x="292.6" y="129.5">4.7UF</text>
<text x="287.1" y="133.1">C98</text>
<text x="287.1" y="136.8">C99</text>
<text x="292.6" y="133.1">4.7UF</text>
<text x="292.6" y="136.8">4.7UF</text>
<text x="287.1" y="142.3">C100</text>
<text x="292.6" y="142.3">0.47UF</text>
<text x="195.7" y="149.6">R115</text>
<text x="203" y="149.6">80.6</text>
<text x="287.1" y="149.6">C102</text>
<text x="287.1" y="145.9">C101</text>
<text x="292.6" y="149.6">0.47UF</text>
<text x="292.6" y="145.9">0.47UF</text>
<text x="287.1" y="153.3">C103</text>
<text x="292.6" y="153.3">0.47UF</text>
<text x="287.1" y="158.7">C104</text>
<text x="292.6" y="158.7">0.047UF</text>
<text x="287.1" y="166.1">C106</text>
<text x="287.1" y="162.4">C105</text>
<text x="292.6" y="166.1">0.047UF</text>
<text x="292.6" y="162.4">0.047UF</text>
<text x="287.1" y="173.4">C108</text>
<text x="287.1" y="169.7">C107</text>
<text x="292.6" y="173.4">0.047UF</text>
<text x="292.6" y="169.7">0.047UF</text>
<text x="287.1" y="177">C109</text>
<text x="292.6" y="177">0.047UF</text>
<text x="287.1" y="184.4">C111</text>
<text x="287.1" y="180.7">C110</text>
<text x="292.6" y="184.4">0.047UF</text>
<text x="292.6" y="180.7">0.047UF</text>
<text x="287.1" y="191.7">C113</text>
<text x="287.1" y="188">C112</text>
<text x="292.6" y="191.7">0.047UF</text>
<text x="292.6" y="188">0.047UF</text>
</g>
<g font-size="1.3">
<text x="38.4" y="1.4">5</text>
<text x="111.5" y="1.4">4</text>
<text x="184.7" y="1.4">3</text>
<text x="257.9" y="1.4">2</text>
<text x="331" y="1.4">1</text>
<text x=".5" y="37.3">D</text>
<text x="368" y="37.3">D</text>
<text x=".5" y="105.9">C</text>
<text x="368" y="105.9">C</text>
<text x=".5" y="174.5">B</text>
<text x="368" y="174.5">B</text>
<text x=".5" y="243">A</text>
<text x="368" y="243">A</text>
<text x="38.4" y="277.5">5</text>
<text x="111.5" y="277.5">4</text>
<text x="184.7" y="277.5">3</text>
<text x="257.9" y="277.5">2</text>
<text x="331" y="277.5">1</text>
</g>
</svg>
